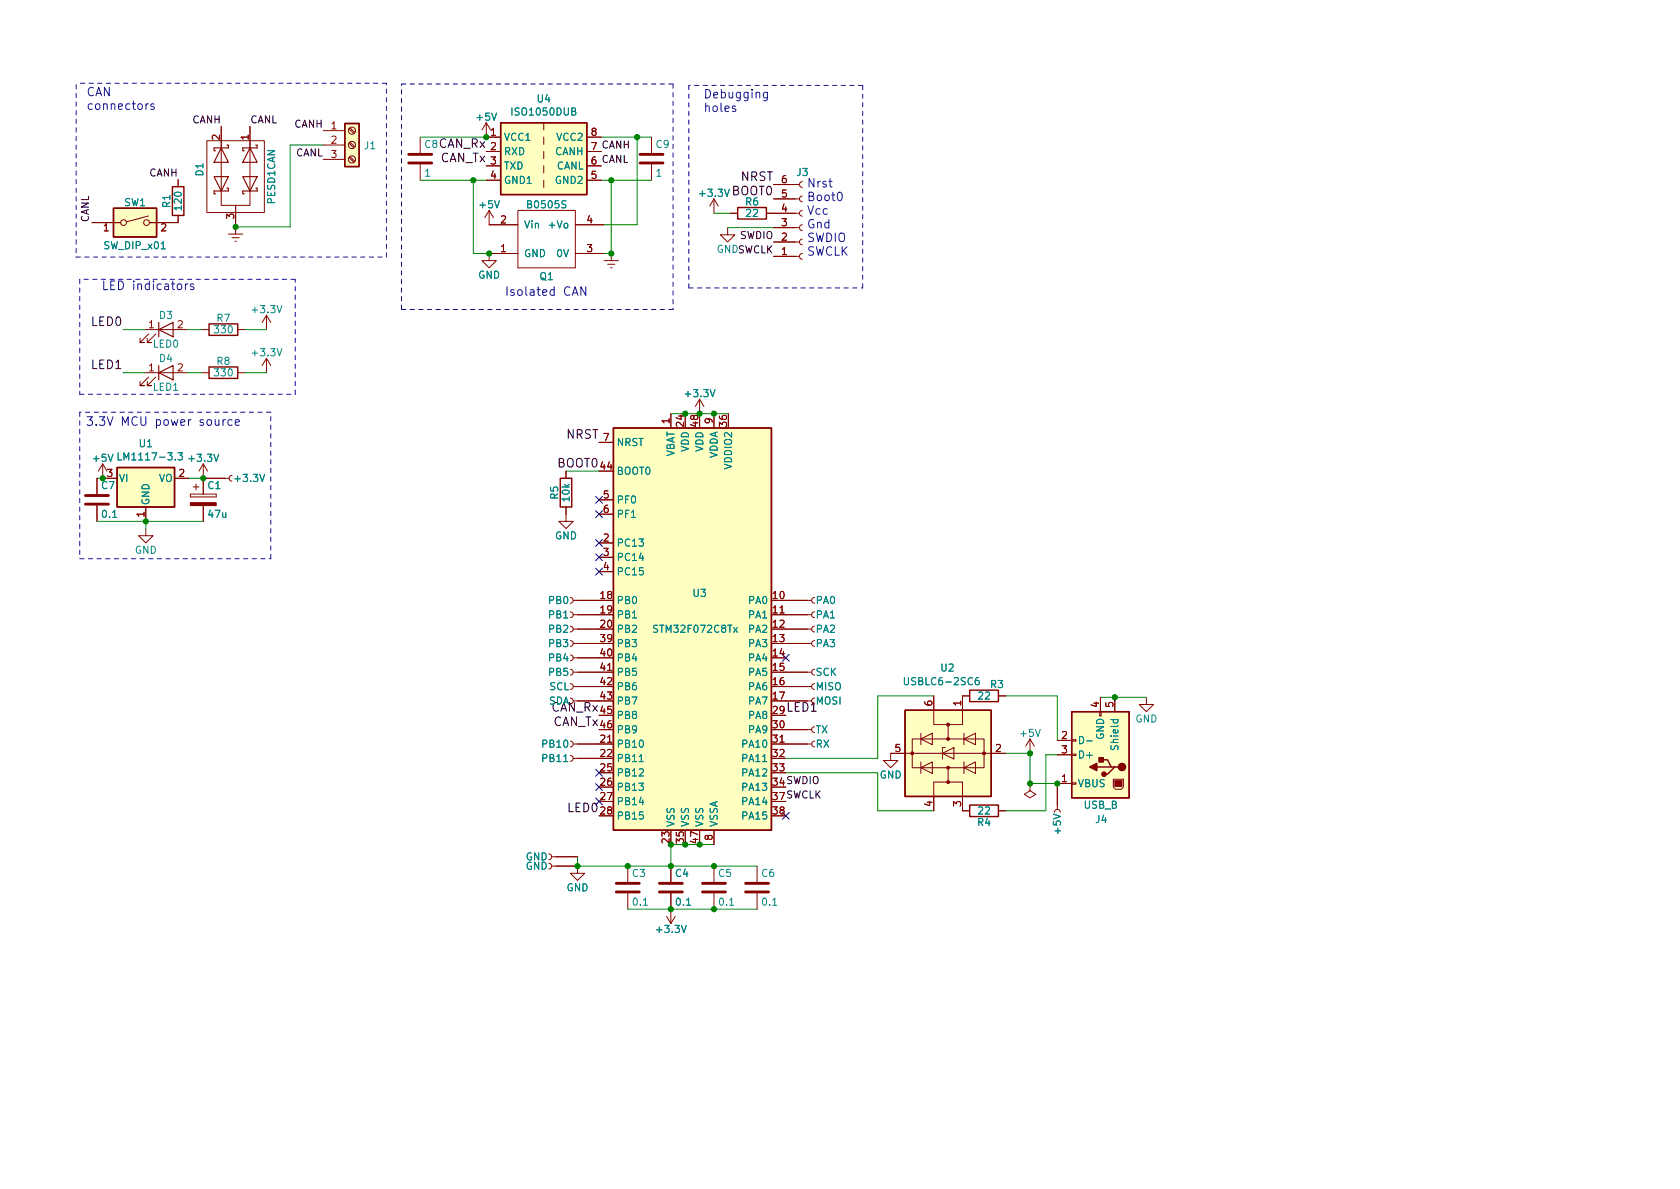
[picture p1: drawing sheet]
<svg xmlns="http://www.w3.org/2000/svg" width="297mm" height="210mm" viewBox="0 0 297 210" stroke-linecap="round" stroke-linejoin="round" font-family="sans-serif">
<g fill="none" stroke="#840000" stroke-width=".51">
<path d="M72.3 28.8h4M72.3 27.3h4M113.2 28.8h4M113.2 27.3h4M15.1 89.1h4.1M15.1 87.6h4.1M109 157.7h4M109 156.2h4M116.6 157.7h4M116.6 156.2h4M124.2 157.7h4.1M124.2 156.2h4.1"/>
<path d="M131.8 157.7h4.1M131.8 156.2h4.1"/>
</g>
<g fill="none" stroke="#840000" stroke-width=".18">
<path d="M16.3 39.4h5M26.2 38.2l-3.8 1M31.5 38.1v1.3h-5.1M31.5 31.7v1.3M36.6 24.9h10.1v12.7h-10.1zM39.1 26.4v9.9h5.1v-9.9M39.1 22.3v3.9M41.7 36.3v5.1M44.2 22.3v3.9M57.1 23.1h3.9M57.1 25.6h3.9M57.1 28.2h3.9"/>
<path d="M61.7 27.9l.9 .8M61.7 25.3l.9 .9M61.7 22.8l.9 .8M61.9 27.7l.8 .8M61.9 25.1l.8 .9M61.9 22.6l.8 .8M74.3 24.3v2.7M74.3 29.1v2.8M86 21.7l-.8 1.3M86 21.7v2.6h2.5M86 21.7l.7 1.3M86 26.8h2.5"/>
<path d="M86 29.3h2.5M86 31.9h2.5M86.5 37.2l-.8 1.3M86.5 37.2v2.5h5.1M86.5 37.2l.7 1.3M91.6 37.2h10.1v10.2h-10.1zM96.1 21.7v1.3M96.1 24.3v1.2M96.1 26.8v1.3M96.1 29.3v1.3M96.1 31.9v1.2M101.7 39.7h5.1"/>
<path d="M103.8 24.3h2.5M103.8 26.8h2.5M103.8 29.3h2.5M103.8 31.9h2.5M115.2 24.3v2.7M115.2 29.1v2.8M126.2 35.2v2.5M126.2 35.2l-.7 1.2M126.2 35.2l.8 1.2M129.2 37.7h1.2M135.5 37.7h5.9M136.8 32.6h4.6"/>
<path d="M136.8 35.2h4.6M141.9 32.1l-.4 .2-.1 .3 .1 .4 .4 .1M141.9 34.7l-.4 .1-.1 .4 .1 .3 .4 .2M141.9 37.2l-.4 .2-.1 .3 .1 .4 .4 .1M141.9 39.7l-.4 .2-.1 .4 .1 .3 .4 .2M25.5 58.3h7.6M26.3 59l-1.5 1.6h.7h-.7v-.8M27.6 59l-1.6 1.6h.8h-.8v-.8M35.7 58.3h1.3M40.4 41.4h2.5M41 42h1.3M41.5 42.7h.3"/>
<path d="M42 58.3h1.3M47.1 55.7v2.6M47.1 55.7l-.7 1.3M47.1 55.7l.8 1.3M91.6 44.8h-5.1v1.3h1.3l-1.3 1.3-1.3-1.3h1.3M101.7 44.8h5.1M106.8 46.1h2.5M107.4 46.7h1.3M107.9 47.4h.3M108.1 44.8v1.3M128.7 40.3v1.2h1.2l-1.2 1.3-1.3-1.3h1.3M136.8 40.3h4.6"/>
<path d="M136.8 42.8h4.6M136.8 45.3h4.6M141.9 42.3l-.4 .1-.1 .4 .1 .4 .4 .1M141.9 44.8l-.4 .2-.1 .3 .1 .4 .4 .1M25.5 65.9h7.6M26.3 66.7l-1.5 1.5h.7h-.7v-.8M27.6 66.7l-1.6 1.5h.8h-.8v-.8M35.7 65.9h1.3M42 65.9h1.3M47.1 63.4l-.7 1.2M47.1 63.4v2.5M47.1 63.4l.8 1.2"/>
<path d="M105.9 78.2h2.6M118.6 73.1v2.6M123.7 70.6l-.8 1.3M123.7 70.6v2.5M123.7 70.6l.8 1.3M126.2 73.1v2.6M17.1 84.6v2.8M17.1 89.4v2.8M18.2 82l-.8 1.3M18.2 82v2.6M18.2 82l.7 1.3M25.8 93.5v1.2h1.3l-1.3 1.3-1.3-1.3h1.3"/>
<path d="M25.8 89.7v2.5M30.9 84.6h2.5M33.7 87.4v.5zM33.7 87.9h4.5zM33.7 87.4h4.5zM34.2 86.1h1M34.7 85.6v1M35.9 82v5.4M35.9 89.4v2.8M35.9 84.6h4.6M35.9 82l-.7 1.3M35.9 82l.8 1.3"/>
<path d="M38.2 87.4v.5zM41 84.1l-.3 .1-.2 .4 .2 .3 .3 .2M100.1 89.7v2.5h1.2l-1.2 1.3-1.3-1.3h1.3M100.1 83.3v1.3M105.9 96h2.6M105.9 98.5h2.6M105.9 88.4h2.6M105.9 90.9h2.6M100.8 105.7l.4 .1 .1 .4-.1 .3-.4 .2M100.8 113.3l.4 .1 .1 .4-.1 .3-.4 .2M100.8 118.4l.4 .1 .1 .4-.1 .3-.4 .2M100.8 115.8l.4 .2 .1 .3-.1 .4-.4 .1"/>
<path d="M100.8 110.7l.4 .2 .1 .3-.1 .4-.4 .2M100.8 108.2l.4 .1 .1 .4-.1 .4-.4 .1M101.3 118.9h7.2M101.3 111.2h4.6M101.3 113.8h4.6M101.3 108.7h4.6M101.3 106.2h4.6M101.3 116.3h4.6M105.9 101.1h2.6M136.4 108.7h7.1M138.9 118.9h4.6M138.9 111.2h4.6"/>
<path d="M138.9 113.8h4.6M138.9 106.2h4.6M144 118.4l-.3 .1-.2 .4 .2 .3 .3 .2M144 110.7l-.3 .2-.2 .3 .2 .4 .3 .2M144 113.3l-.3 .1-.2 .4 .2 .3 .3 .2M144 108.2l-.3 .1-.2 .4 .2 .4 .3 .1M144 105.7l-.3 .1-.2 .4 .2 .3 .3 .2M100.8 120.9l.4 .1 .1 .4-.1 .4-.4 .1M100.8 131.1l.4 .1 .1 .4-.1 .3-.4 .2M100.8 123.4l.4 .2 .1 .3-.1 .4-.4 .2M100.8 133.6l.4 .1 .1 .4-.1 .4-.4 .1M101.3 131.6h7.2"/>
<path d="M101.3 121.4h4.6M101.3 134.1h4.6M102.1 123.9h3.8M136.4 131.6h7.1M138.9 123.9h3.8M138.9 121.4h4.6M138.9 129h4.6M144 123.4l-.3 .2-.2 .3 .2 .4 .3 .2M144 131.1l-.3 .1-.2 .4 .2 .3 .3 .2M144 120.9l-.3 .1-.2 .4 .2 .4 .3 .1M144 128.5l-.3 .2-.2 .3 .2 .4 .3 .1M161.3 130.7h12.7v5.1h-12.7z"/>
<path d="M162.8 130.7l2-1v2zM162.8 135.8l2-1.1v2.1zM162.8 129.7v2M162.8 134.7v2.1M165.1 123.1v5h2.5v2.6M166.6 133.2l2.1-1v2zM167.1 132.2h-.5v2M167.6 135.8v2.5h-2.5v5.1M167.6 138.3h2.6v5.1h1.2M170.4 130.7l2.1-1v2zM170.4 135.8l2.1-1.1v2.1zM170.4 129.7v2"/>
<path d="M170.4 134.7v2.1M171.4 123.1h-1.2v5h-2.6M176.5 123.1h1.3M177.8 133.2h-20.3v1.3h1.2l-1.2 1.3-1.3-1.3h1.3M182.1 138.6v1.2l1 .7-1 .6-1-.6 1-.7M182.1 138.6h.1M182.1 130.7l-.7 1.2M182.1 130.7v2.5M182.1 130.7l.8 1.2M186.9 130.9h2.6M186.9 133.5h2.6M189.5 130.8h.7v.3h-.7z"/>
<path d="M189.5 133.3h.7v.3h-.7zM189.5 138.4h.7v.3h-.7zM189.5 138.6h-2.6v4.5M194.4 125.9h.3v.7h-.3zM194.6 123.3v2.6M196.8 137.8h1.8v1.4l-.4 .4h-1l-.4-.4zM197.1 123.3v2.6M202.7 123.3v1.3h1.3l-1.3 1.3-1.3-1.3h1.3M97 151l.4 .1 .1 .4-.1 .4-.4 .1M97 152.6l.4 .2 .1 .4-.1 .3-.4 .2M97.5 153.2h4.6v1.2h1.3l-1.3 1.3-1.3-1.3h1.3M97.5 151.5h4.6"/>
<path d="M111 153.2v2.8M111 158v2.8M118.6 153.2v2.8M118.6 158v5.3M126.2 146.8v2.5M126.2 153.2v2.8M126.2 158v2.8M133.9 153.2v2.8M133.9 158v2.8M176.5 143.4h1.3M186.4 143.6l.2-.3 .3-.2 .4 .2 .2 .3M117.9 162l.7 1.3"/>
<path d="M119.4 162l-.8 1.3"/>
<circle cx="21.8" cy="39.4" r=".51"/>
<circle cx="25.9" cy="39.4" r=".51"/>
<circle cx="62.2" cy="28.2" r=".63"/>
<circle cx="62.2" cy="25.6" r=".63"/>
<circle cx="62.2" cy="23.1" r=".63"/>
</g>
<g fill="#ffffc2" stroke="#ffffc2" stroke-width=".18">
<path d="M20.1 36.8h7.6v5.1h-7.6z"/>
<path d="M108.5 75.7h27.9v71.1h-27.9z"/>
<path d="M20.7 82.7h10.2v7h-10.2z"/>
<path d="M88.5 21.7h15.3v12.7h-15.3z"/>
<path d="M61 21.8h2.5v7.7h-2.5z"/>
<path d="M189.5 125.9h10.1v15.2h-10.1z"/>
<path d="M160 125.6h15.3v15.2h-15.3z"/>
</g>
<g fill="none" stroke="#840000" stroke-width=".25">
<path d="M20.1 36.8h7.6v5.1h-7.6zM30.5 33h2v5.1h-2zM61 21.8h2.5v7.7h-2.5zM88.5 21.7h15.3v12.7h-15.3zM130.4 36.7h5.1v2h-5.1zM37 57.3h5v2h-5zM37 64.9h5v2h-5zM108.5 75.7h27.9v71.1h-27.9zM20.7 82.7h10.2v7h-10.2zM99.1 84.6h2v5.1h-2zM160 125.6h15.3v15.2h-15.3zM171.4 122h5.1v2.1h-5.1z"/>
<path d="M189.5 125.9h10.1v15.2h-10.1zM193.9 135.6h2.6M194.6 134.4h1.2l.7 1.2h.6M197.7 135.6h-.6l-1.3 1.3h-.6M171.4 142.4h5.1v2h-5.1z"/>
</g>
<path d="M20.9 80.1v1.2h.6M31.5 80.1h.8l-.5 .5 .4 .1v.5l-.2 .1-.5-.1M159.9 119.8v1l.2 .3h.3l.2-.3v-1M173 119.8l-.3 .1a.86 .86 0 0 0 0 1.2l.4-.1v-.5l-.2-.2-.4 .1-.1 .1M113 134.7h.8M192.1 131h1" fill="none" stroke="#008484" stroke-width=".18"/>
<path d="M37.8 31.2h2.6l-1.3 2.6zM39.1 26.2l1.3 2.5h-2.6zM40.1 25.6h.3v.6h-2.6v.5h.3M40.1 33.3h.3v.5h-2.6v.5h.3M42.9 31.2h2.6l-1.3 2.6zM44.2 26.2l1.3 2.5h-2.6zM45.2 25.6h.3v.6h-2.6v.5h.3M45.2 33.3h.3v.5h-2.6v.5h.3M28.1 58.3l2.5-1.3v2.6zM28.1 57v2.6M28.1 65.9l2.5-1.3v2.6zM28.1 64.6v2.6" fill="none" stroke="#840000" stroke-width=".2"/>
<g fill="#840000" stroke="#840000" stroke-width=".18">
<path d="M33.7 88.9h4.5v.5h-4.5z"/>
<path d="M197.1 138h1.3v1.1h-1.3z"/>
<circle cx="167.6" cy="128.1" r=".25"/>
<circle cx="167.6" cy="130.7" r=".25"/>
<circle cx="174" cy="133.2" r=".25"/>
<circle cx="161.3" cy="133.2" r=".25"/>
<circle cx="167.6" cy="135.8" r=".25"/>
<circle cx="167.6" cy="138.3" r=".25"/>
</g>
<g fill="#840000" stroke="#840000" stroke-width=".25">
<path d="M192.7 135.6l1.2-.6v1.3z"/>
<path d="M194.3 134h.8v.7h-.8z"/>
<circle cx="198.4" cy="135.6" r=".63"/>
<circle cx="195.2" cy="136.9" r=".38"/>
</g>
<g fill="none" stroke="#0000c2" stroke-width=".18">
<path d="M26.2 18.4h-.3l-.1 .2M27.2 18.4h-.3l-.2 .2v.2l.5 .1v.4h-.5M130 18.8l-.3-.1-.2 .2v.3l.5 .1v.4h-.5M135.7 16.3v1.2l-.3 .3-.4-.1M135.7 16.4l-.4-.1-.3 .3v.4l.1 .2h.6M148.2 34.1l.2-.1a.81 .81 0 0 1 .6 .6 .81 .81 0 0 1-.3 .8l-.2 .1a.81 .81 0 0 1-.3-1.4zM32.8 50.2v1M33.2 50.2l-.3 .1-.1 .2M34.2 50.3l-.3-.1-.2 .2v.2l.5 .2v.3h-.5M89.6 50.7v1.5M39.4 74.2v1M39.9 74.2l-.3 .1-.2 .2"/>
<path d="M41 74.3l-.4-.1-.3 .3v.4l.1 .2h.6M41.6 74.7l.7-.1v-.3l-.5-.1-.2 .2 .1 .7h.6"/>
</g>
<g fill="none" stroke="#0000c2" stroke-width=".18" stroke-dasharray=".8 .8">
<path d="M13.5 15v30.5M68.3 14.7h-54.8M71 14.9h48M119 14.9v39.8M121.8 15.1v35.8M152.5 15.1h-30.7M13.5 45.5h54.8M14.1 49.4v20.3M52.2 49.4h-38.1M68.3 45.5v-30.8M71 54.7v-39.8M119 54.7h-48"/>
<path d="M121.8 50.9h30.7M152.5 50.9v-35.8M14.1 69.7h38.1M14.1 72.9v25.9M47.9 72.9h-33.8M52.2 69.7v-20.3M14.1 98.8h33.8M47.9 98.8v-25.9"/>
</g>
<g fill="none" stroke="#008400" stroke-width=".18">
<path d="M57.1 25.6h-5.8v14.5h-9.6M74.3 31.9h11.7M74.3 24.3h11.7M83.7 31.9v12.9h2.8M106.3 31.9h8.9M106.3 24.3h8.9M108.1 31.9v12.9h-1.3M112.6 24.3v15.4h-5.8M126.2 37.7h3M21.7 58.3h3.8M33.1 58.3h2.6M43.3 58.3h3.8"/>
<path d="M128.7 40.3h8.1M21.7 65.9h3.8M33.1 65.9h2.6M43.3 65.9h3.8M118.6 73.1h10.2M17.1 84.6h1.1M17.1 92.2h18.8M25.8 92.2v1.3M33.4 84.6h2.5M100.1 83.3h5.8M138.9 136.6h16.3v6.8h9.9M165.1 123.1h-9.9v11h-16.3"/>
<path d="M177.8 133.2h4.3v5.4h4.8M177.8 123.1h9.1v7.8M186.9 133.5h-2v9.9h-7.1M194.6 123.3h8.1M102.1 151.5v1.7h31.8M126.2 149.3h-7.6v3.9M111 160.8h22.9"/>
</g>
<g fill="none" stroke="#000084" stroke-width=".18">
<path d="M105.3 97.9l1.2 1.3M105.3 95.4l1.2 1.2M105.3 87.8l1.2 1.2M105.3 90.3l1.2 1.2M106.5 97.9l-1.2 1.3M106.5 95.4l-1.2 1.2M106.5 87.8l-1.2 1.2M106.5 90.3l-1.2 1.2M105.3 100.5l1.2 1.2M106.5 100.5l-1.2 1.2M138.3 115.7l1.2 1.2M139.5 115.7l-1.2 1.2"/>
<path d="M105.3 136l1.2 1.3M105.3 138.6l1.2 1.2M106.5 136l-1.2 1.3M106.5 138.6l-1.2 1.2M105.3 141.1l1.2 1.2M106.5 141.1l-1.2 1.2M138.3 143.7l1.2 1.2M139.5 143.7l-1.2 1.2"/>
</g>
<g fill="#008400" stroke="#008400" stroke-width=".18">
<circle cx="197.1" cy="123.3" r=".46"/>
<circle cx="182.1" cy="138.6" r=".46"/>
<circle cx="182.1" cy="133.2" r=".46"/>
<circle cx="186.9" cy="138.6" r=".46"/>
<circle cx="126.2" cy="73.1" r=".46"/>
<circle cx="123.7" cy="73.1" r=".46"/>
<circle cx="108.1" cy="31.9" r=".46"/>
<circle cx="108.1" cy="44.8" r=".46"/>
<circle cx="121.2" cy="73.1" r=".46"/>
<circle cx="18.2" cy="84.6" r=".46"/>
<circle cx="25.8" cy="92.2" r=".46"/>
<circle cx="35.9" cy="84.6" r=".46"/>
<circle cx="121.2" cy="149.3" r=".46"/>
<circle cx="123.7" cy="149.3" r=".46"/>
<circle cx="126.2" cy="153.2" r=".46"/>
<circle cx="83.7" cy="31.9" r=".46"/>
<circle cx="86.5" cy="44.8" r=".46"/>
<circle cx="86" cy="24.3" r=".46"/>
<circle cx="41.7" cy="40.1" r=".46"/>
<circle cx="112.6" cy="24.3" r=".46"/>
<circle cx="126.2" cy="160.8" r=".46"/>
<circle cx="118.6" cy="160.8" r=".46"/>
<circle cx="118.6" cy="149.3" r=".46"/>
<circle cx="111" cy="153.2" r=".46"/>
<circle cx="118.6" cy="153.2" r=".46"/>
<circle cx="102.1" cy="153.2" r=".46"/>
</g>
<g font-size="2.1" fill="#0000c2">
<text x="15.2" y="17">CAN</text>
<text x="124.3" y="17.4">Debugging</text>
<text x="15.2" y="19.4">connectors</text>
<text x="124.3" y="19.8">holes</text>
<text x="142.6" y="33.1">Nrst</text>
<text x="142.6" y="35.6">Boot0</text>
<text x="142.6" y="38">Vcc</text>
<text x="142.6" y="40.4">Gnd</text>
<text x="142.6" y="42.8">SWDIO</text>
<text x="142.6" y="45.2">SWCLK</text>
<text x="17.9" y="51.3">LED indicators</text>
<text x="90.8" y="52.3">Isolated CAN</text>
<text x="15.1" y="75.3">3.3V MCU power source</text>
</g>
<g font-size="2.1">
<text x="77.5" y="26.1">CAN_Rx</text>
<text x="77.7" y="28.7">CAN_Tx</text>
<text x="129.5" y="34.5">BOOT0</text>
<text x="131" y="32">NRST</text>
<text x="16.3" y="57.6">LED0</text>
<text x="16.3" y="65.3">LED1</text>
<text x="100.1" y="77.6">NRST</text>
<text x="98.6" y="82.7">BOOT0</text>
<text x="97.4" y="125.8">CAN_Rx</text>
<text x="138.9" y="125.8">LED1</text>
<text x="97.7" y="128.4">CAN_Tx</text>
<text x="100.5" y="143.6">LED0</text>
</g>
<g font-size="1.8">
<text x="34" y="21.8">CANH</text>
<text x="44.2" y="21.8">CANL</text>
<text x="52" y="22.6">CANH</text>
<text x="52.2" y="27.6">CANL</text>
<text x="104.5" y="29.1">6 CANL</text>
<text x="104.5" y="26.5">7 CANH</text>
<text x="26.4" y="31.2">CANH</text>
<text x="15.7" y="39.4" transform="rotate(-90 15.7 39.4)">CANL</text>
<text x="126.7" y="44.7">GNDSWCLK</text>
<text x="130.8" y="42.3">SWDIO</text>
<text x="136.7" y="138.9">34SWDIO</text>
<text x="136.7" y="141.5">37SWCLK</text>
</g>
<g font-size="1.8" fill="#840000">
<text x="58.6" y="22.9">1</text>
<text x="86.8" y="24">1</text>
<text x="104.5" y="24">8</text>
<text x="38.9" y="24.7" transform="rotate(-90 38.9 24.7)">2</text>
<text x="43.9" y="24.7" transform="rotate(-90 43.9 24.7)">1</text>
<text x="58.6" y="25.4">2</text>
<text x="58.6" y="27.9">3</text>
<text x="86.8" y="26.5">2</text>
<text x="86.8" y="29.1">3</text>
<text x="104.5" y="29.1">6</text>
<text x="104.5" y="26.5">7</text>
<text x="86.8" y="31.6">4</text>
<text x="104.5" y="31.6">5</text>
<text x="138.2" y="34.9">5</text>
<text x="138.2" y="32.4">6</text>
<text x="18.3" y="40.9">1</text>
<text x="28.5" y="40.9">2</text>
<text x="41.4" y="38.7" transform="rotate(-90 41.4 38.7)">3</text>
<text x="88.5" y="39.5">2</text>
<text x="103.8" y="39.5">4</text>
<text x="138.2" y="40">3</text>
<text x="138.2" y="37.5">4</text>
<text x="88.5" y="44.6">1</text>
<text x="103.8" y="44.6">3</text>
<text x="138.2" y="45.1">1</text>
<text x="138.2" y="42.5">2</text>
<text x="26.3" y="58">1</text>
<text x="31.4" y="58">2</text>
<text x="26.3" y="65.7">1</text>
<text x="31.4" y="65.7">2</text>
<text x="106.7" y="78">7</text>
<text x="118.4" y="74.9" transform="rotate(-90 118.4 74.9)">1</text>
<text x="120.9" y="75.4" transform="rotate(-90 120.9 75.4)">24</text>
<text x="123.4" y="75.4" transform="rotate(-90 123.4 75.4)">48</text>
<text x="126" y="74.9" transform="rotate(-90 126 74.9)">9</text>
<text x="128.5" y="75.4" transform="rotate(-90 128.5 75.4)">36</text>
<text x="106.2" y="83.1">44</text>
<text x="18" y="86.5">C7</text>
<text x="18.9" y="84.3">3</text>
<text x="31.6" y="84.3">2</text>
<text x="106.7" y="88.1">5</text>
<text x="25.5" y="91.4" transform="rotate(-90 25.5 91.4)">1</text>
<text x="106.7" y="95.8">2</text>
<text x="106.7" y="90.7">6</text>
<text x="106.7" y="98.3">3</text>
<text x="106.7" y="100.8">4</text>
<text x="106.2" y="105.9">18</text>
<text x="136.7" y="105.9">10</text>
<text x="106.2" y="108.5">19</text>
<text x="106.2" y="111">20</text>
<text x="106.2" y="113.5">39</text>
<text x="136.7" y="108.5">11</text>
<text x="136.7" y="111">12</text>
<text x="136.7" y="113.5">13</text>
<text x="106.2" y="116.1">40</text>
<text x="106.2" y="118.6">41</text>
<text x="136.7" y="116.1">14</text>
<text x="136.7" y="118.6">15</text>
<text x="106.2" y="121.2">42</text>
<text x="106.2" y="123.7">43</text>
<text x="136.7" y="121.2">16</text>
<text x="136.7" y="123.7">17</text>
<text x="164.8" y="124.8" transform="rotate(-90 164.8 124.8)">6</text>
<text x="169.9" y="124.8" transform="rotate(-90 169.9 124.8)">1</text>
<text x="194.3" y="125.1" transform="rotate(-90 194.3 125.1)">4</text>
<text x="196.8" y="125.1" transform="rotate(-90 196.8 125.1)">5</text>
<text x="106.2" y="131.3">21</text>
<text x="106.2" y="126.2">45</text>
<text x="106.2" y="128.8">46</text>
<text x="136.7" y="126.2">29</text>
<text x="136.7" y="128.8">30</text>
<text x="136.7" y="131.3">31</text>
<text x="187.7" y="130.7">2</text>
<text x="106.2" y="133.9">22</text>
<text x="106.2" y="136.4">25</text>
<text x="136.7" y="133.9">32</text>
<text x="136.7" y="136.4">33</text>
<text x="158.3" y="133">5</text>
<text x="176" y="133">2</text>
<text x="187.7" y="133.2">3</text>
<text x="106.2" y="138.9">26</text>
<text x="106.2" y="141.5">27</text>
<text x="136.7" y="138.9">34</text>
<text x="136.7" y="141.5">37</text>
<text x="164.8" y="142.6" transform="rotate(-90 164.8 142.6)">4</text>
<text x="169.9" y="142.6" transform="rotate(-90 169.9 142.6)">3</text>
<text x="187.7" y="138.3">1</text>
<text x="106.2" y="144">28</text>
<text x="118.4" y="149.1" transform="rotate(-90 118.4 149.1)">23</text>
<text x="120.9" y="149.1" transform="rotate(-90 120.9 149.1)">35</text>
<text x="123.4" y="149.1" transform="rotate(-90 123.4 149.1)">47</text>
<text x="126" y="148.6" transform="rotate(-90 126 148.6)">8</text>
<text x="136.7" y="144">38</text>
</g>
<g font-size="1.8" fill="#008484">
<text x="84.4" y="21.3">+5V</text>
<text x="90.7" y="20.4">ISO1050DUB</text>
<text x="95" y="18.1">U4</text>
<text x="64.4" y="26.4">J1</text>
<text x="75.1" y="26.2">C8</text>
<text x="89" y="24.9">VCC1</text>
<text x="89" y="27.4">RXD</text>
<text x="89" y="30">TXD</text>
<text x="98.1" y="27.4">CANH</text>
<text x="98.3" y="30">CANL</text>
<text x="98.5" y="24.9">VCC2</text>
<text x="116" y="26.2">C9</text>
<text x="35.9" y="31.1" transform="rotate(-90 35.9 31.1)">D1</text>
<text x="75.1" y="31.2">1</text>
<text x="89" y="32.5">GND1</text>
<text x="98.3" y="32.5">GND2</text>
<text x="116" y="31.2">1</text>
<text x="123.9" y="34.8">+3.3V</text>
<text x="140.9" y="31.1">J3</text>
<text x="22" y="36.4">SW1</text>
<text x="30.1" y="36.7" transform="rotate(-90 30.1 36.7)">R1</text>
<text x="32.1" y="37" transform="rotate(-90 32.1 37)">120</text>
<text x="48.6" y="36.1" transform="rotate(-90 48.6 36.1)">PESD1CAN</text>
<text x="84.9" y="36.8">+5V</text>
<text x="92.6" y="40.4">Vin</text>
<text x="93.5" y="36.8">B0505S</text>
<text x="97.4" y="40.4">+Vo</text>
<text x="131.8" y="36.3">R6</text>
<text x="132" y="38.3">22</text>
<text x="18.5" y="44.1">SW_DIP_x01</text>
<text x="92.6" y="45.5">GND</text>
<text x="98.5" y="45.5">0V</text>
<text x="84.5" y="49.3">GND</text>
<text x="95.5" y="49.5">Q1</text>
<text x="28.2" y="56.4">D3</text>
<text x="38" y="58.9">330</text>
<text x="38.4" y="56.9">R7</text>
<text x="44.8" y="55.4">+3.3V</text>
<text x="27.1" y="61.5">LED0</text>
<text x="28.2" y="64">D4</text>
<text x="38.4" y="64.5">R8</text>
<text x="44.8" y="63">+3.3V</text>
<text x="27.1" y="69.1">LED1</text>
<text x="38" y="66.5">330</text>
<text x="121.4" y="70.2">+3.3V</text>
<text x="16.6" y="81.7">+5V</text>
<text x="21.8" y="81.4">LM1117-3.3</text>
<text x="24.7" y="79.1">U1</text>
<text x="33.6" y="81.7">+3.3V</text>
<text x="109" y="83.9">BOOT0</text>
<text x="109" y="78.9">NRST</text>
<text x="119.3" y="81" transform="rotate(-90 119.3 81)">VBAT</text>
<text x="121.8" y="79.9" transform="rotate(-90 121.8 79.9)">VDD</text>
<text x="124.3" y="79.9" transform="rotate(-90 124.3 79.9)">VDD</text>
<text x="126.9" y="81.2" transform="rotate(-90 126.9 81.2)">VDDA</text>
<text x="129.4" y="82.8" transform="rotate(-90 129.4 82.8)">VDDIO2</text>
<text x="21" y="85.2">VI</text>
<text x="26.4" y="89.4" transform="rotate(-90 26.4 89.4)">GND</text>
<text x="28.1" y="85.2">VO</text>
<text x="36.8" y="86.5">C1</text>
<text x="41.7" y="85.2">+3.3V</text>
<text x="98.7" y="88.2" transform="rotate(-90 98.7 88.2)">R5</text>
<text x="100.7" y="88.6" transform="rotate(-90 100.7 88.6)">10k</text>
<text x="109" y="89">PF0</text>
<text x="18.1" y="91.6">0.1</text>
<text x="36.9" y="91.6">47u</text>
<text x="98.1" y="95.4">GND</text>
<text x="109" y="91.6">PF1</text>
<text x="23.8" y="97.9">GND</text>
<text x="109" y="96.6">PC13</text>
<text x="109" y="99.2">PC14</text>
<text x="109" y="101.7">PC15</text>
<text x="97" y="106.8">PB0</text>
<text x="109" y="106.8">PB0</text>
<text x="122.6" y="105.5">U3</text>
<text x="132.4" y="106.8">PA0</text>
<text x="144.3" y="106.8">PA0</text>
<text x="97" y="111.9">PB2</text>
<text x="97" y="109.3">PB1</text>
<text x="109" y="109.3">PB1</text>
<text x="109" y="111.9">PB2</text>
<text x="115.9" y="111.9">STM32F072C8Tx</text>
<text x="132.4" y="109.3">PA1</text>
<text x="132.4" y="111.9">PA2</text>
<text x="144.3" y="111.9">PA2</text>
<text x="144.3" y="109.3">PA1</text>
<text x="97" y="114.4">PB3</text>
<text x="97" y="119.5">PB5</text>
<text x="97" y="117">PB4</text>
<text x="109" y="114.4">PB3</text>
<text x="109" y="117">PB4</text>
<text x="109" y="119.5">PB5</text>
<text x="132.4" y="114.4">PA3</text>
<text x="132.4" y="117">PA4</text>
<text x="132.4" y="119.5">PA5</text>
<text x="144.2" y="119.5">SCK</text>
<text x="144.3" y="114.4">PA3</text>
<text x="166.4" y="118.7">U2</text>
<text x="97" y="124.6">SDA</text>
<text x="97.1" y="122">SCL</text>
<text x="109" y="122">PB6</text>
<text x="109" y="124.6">PB7</text>
<text x="132.4" y="122">PA6</text>
<text x="132.4" y="124.6">PA7</text>
<text x="144.3" y="124.6">MOSI</text>
<text x="144.3" y="122">MISO</text>
<text x="160.5" y="121.2">USBLC6-2SC6</text>
<text x="173" y="123.7">22</text>
<text x="175.1" y="121.7">R3</text>
<text x="109" y="127.1">PB8</text>
<text x="109" y="129.7">PB9</text>
<text x="132.4" y="127.1">PA8</text>
<text x="132.4" y="129.7">PA9</text>
<text x="144.2" y="129.7">TX</text>
<text x="180.5" y="130.3">+5V</text>
<text x="190.5" y="131.6">D-</text>
<text x="195.2" y="130.8" transform="rotate(-90 195.2 130.8)">GND</text>
<text x="200.7" y="127.8">GND</text>
<text x="95.9" y="132.2">PB10</text>
<text x="95.9" y="134.7">PB11</text>
<text x="109" y="132.2">PB10</text>
<text x="109" y="134.7">PB11</text>
<text x="109" y="137.3">PB12</text>
<text x="131.5" y="132.2">PA10</text>
<text x="131.5" y="134.7">PA11</text>
<text x="131.5" y="137.3">PA12</text>
<text x="144.2" y="132.2">RX</text>
<text x="155.5" y="137.7">GND</text>
<text x="190.5" y="134.1">D+</text>
<text x="197.7" y="132.2" transform="rotate(-90 197.7 132.2)">Shield</text>
<text x="109" y="139.8">PB13</text>
<text x="109" y="142.4">PB14</text>
<text x="131.5" y="139.8">PA13</text>
<text x="131.5" y="142.4">PA14</text>
<text x="190.5" y="139.2">VBUS</text>
<text x="191.6" y="143">USB_B</text>
<text x="109" y="144.9">PB15</text>
<text x="119.3" y="146.3" transform="rotate(-90 119.3 146.3)">VSS</text>
<text x="121.8" y="146.3" transform="rotate(-90 121.8 146.3)">VSS</text>
<text x="124.3" y="146.3" transform="rotate(-90 124.3 146.3)">VSS</text>
<text x="126.9" y="146.3" transform="rotate(-90 126.9 146.3)">VSSA</text>
<text x="131.5" y="144.9">PA15</text>
<text x="172.9" y="146">R4</text>
<text x="173" y="144">22</text>
<text x="187.6" y="147.4" transform="rotate(-90 187.6 147.4)">+5V</text>
<text x="193.7" y="145.5">J4</text>
<text x="92.9" y="152.1">GND</text>
<text x="92.9" y="153.8">GND</text>
<text x="111.8" y="155.1">C3</text>
<text x="119.4" y="155.1">C4</text>
<text x="127.1" y="155.1">C5</text>
<text x="134.7" y="155.1">C6</text>
<text x="100.1" y="157.6">GND</text>
<text x="112" y="160.1">0.1</text>
<text x="119.6" y="160.1">0.1</text>
<text x="127.2" y="160.1">0.1</text>
<text x="134.9" y="160.1">0.1</text>
<text x="116.3" y="165">+3.3V</text>
</g>
</svg>
